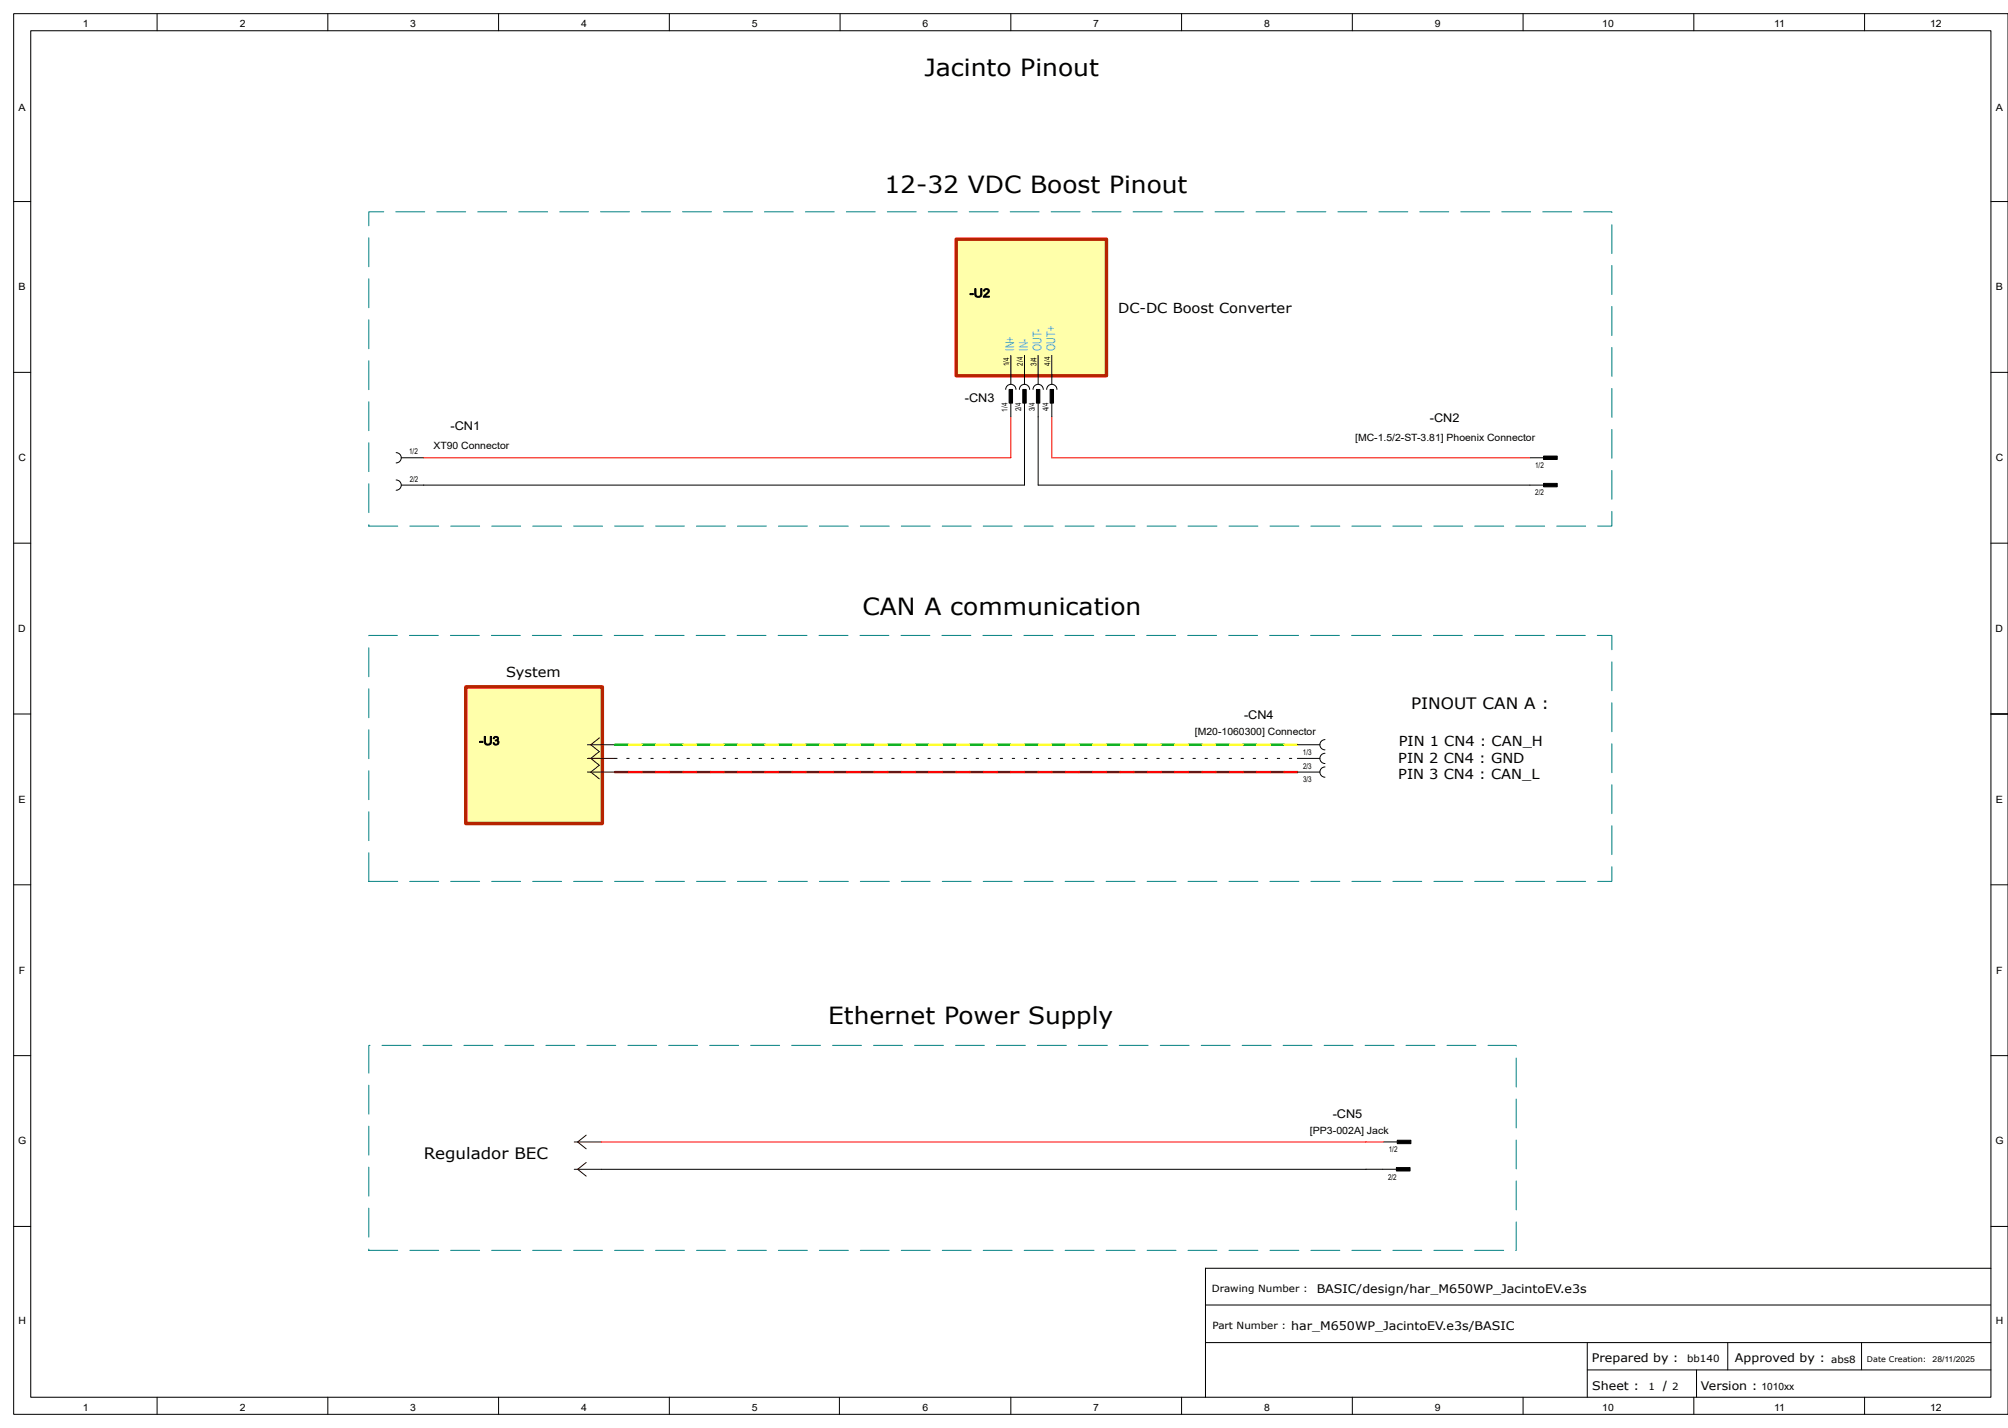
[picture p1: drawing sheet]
<svg xmlns="http://www.w3.org/2000/svg" width="588mm" height="418mm" viewBox="0 0 588 418" stroke-linecap="round" stroke-linejoin="round" font-family="sans-serif">
<g fill="none" stroke="#000" stroke-width=".29">
<path d="M4 4h584v410h-584zM46 4v5M96 4v5M146 4v5M196 4v5M246 4v5M296 4v5M346 4v5M396 4v5M446 4v5M496 4v5M546 4v5"/>
<path d="M4 59h5M583 59h5M4 109h5M583 109h5M4 159h5M583 159h5M4 209h5M583 209h5M4 259h5M583 259h5M4 309h5M583 309h5"/>
<path d="M4 359h5M583 359h5M464.8 393v16M505.9 393v8M545.1 393v7.9M46 409v5M96 409v5M146 409v5M196 409v5M245.8 409.1v5M296 409v5M346 409v5"/>
<path d="M396 409v5M446 409v5M464.8 401h118.2M496 409v5M496.8 401v8M546 409v5"/>
</g>
<path d="M9 9h574v400h-574zM583 371.2h-230v37.8M353 393h230M353.1 382h229.8" fill="none" stroke="#000" stroke-width=".3"/>
<path d="M108 62h364v92h-364zM108 186h364v72h-364zM108 306h336v60h-336z" fill="none" stroke="#008080" stroke-width=".29" stroke-dasharray="8.5 3.5"/>
<g fill="#ffa" stroke="#b62400" stroke-width="1">
<path d="M280 70h44v40h-44z" fill-rule="evenodd"/>
<path d="M136.4 201.1h40v40h-40z" fill-rule="evenodd"/>
</g>
<g fill="none" stroke="#000" stroke-width=".29">
<path d="M294.5 114a1.5 1.5 0 0 1 1.5-1.5 1.5 1.5 0 0 1 1.5 1.5M296 104v8.5M296 118v4M298.5 114a1.5 1.5 0 0 1 1.5-1.5 1.5 1.5 0 0 1 1.5 1.5M300 118v24h-182.5M300 104v8.5M302.5 114a1.5 1.5 0 0 1 1.5-1.5 1.5 1.5 0 0 1 1.5 1.5M304 118v24h148M304 104v8.5M306.5 114a1.5 1.5 0 0 1 1.5-1.5 1.5 1.5 0 0 1 1.5 1.5M308 104v8.5M308 118v4"/>
<path d="M116 132.5a1.5 1.5 0 0 1 1.5 1.5 1.5 1.5 0 0 1-1.5 1.5M117.5 134h6.6M448 134h4M116 140.5a1.5 1.5 0 0 1 1.5 1.5 1.5 1.5 0 0 1-1.5 1.5M379.9 218h6.6M388 216.5a1.5 1.5 0 0 0-1.5 1.5 1.5 1.5 0 0 0 1.5 1.5M379.9 222h6.6M379.9 226h6.6M388 220.5a1.5 1.5 0 0 0-1.5 1.5 1.5 1.5 0 0 0 1.5 1.5M388 224.5a1.5 1.5 0 0 0-1.5 1.5 1.5 1.5 0 0 0 1.5 1.5M405.2 334.3h4M400 342.3h.1"/>
<path d="M408.9 342.3h-232.7"/>
</g>
<g fill="none" stroke="#f00" stroke-width=".29">
<path d="M296 122v12h-172M308 122v12h140M184 226h4M184 225.9h4M184 226.1h4M184 226.2h4M184 225.8h4M192 226h4M192 225.9h4M192 226.1h4M192 226.2h4M192 225.8h4"/>
<path d="M200 226h4M200 225.9h4M200 226.1h4M200 226.2h4M200 225.8h4M208 226h4M208 225.9h4M208 226.1h4M208 226.2h4M208 225.8h4M216 226h4M216 225.9h4"/>
<path d="M216 226.1h4M216 226.2h4M216 225.8h4M224 226h4M224 225.9h4M224 226.1h4M224 226.2h4M224 225.8h4M232 226h4M232 225.9h4M232 226.1h4M232 226.2h4"/>
<path d="M232 225.8h4M240 226h4M240 225.9h4M240 226.1h4M240 226.2h4M240 225.8h4M248 226h4M248 225.9h4M248 226.1h4M248 226.2h4M248 225.8h4M256 226h4"/>
<path d="M256 225.9h4M256 226.1h4M256 226.2h4M256 225.8h4M264 226h4M264 225.9h4M264 226.1h4M264 226.2h4M264 225.8h4M272 226h4M272 225.9h4M272 226.1h4"/>
<path d="M272 226.2h4M272 225.8h4M280 226h4M280 225.9h4M280 226.1h4M280 226.2h4M280 225.8h4M288 226h4M288 225.9h4M288 226.1h4M288 226.2h4M288 225.8h4"/>
<path d="M296 226h4M296 225.9h4M296 226.1h4M296 226.2h4M296 225.8h4M304 226h4M304 225.9h4M304 226.1h4M304 226.2h4M304 225.8h4M312 226h4M312 225.9h4"/>
<path d="M312 226.1h4M312 226.2h4M312 225.8h4M320 226h4M320 225.9h4M320 226.1h4M320 226.2h4M320 225.8h4M328 226h4M328 225.9h4M328 226.1h4M328 226.2h4"/>
<path d="M328 225.8h4M336 226h4M336 225.9h4M336 226.1h4M336 226.2h4M336 225.8h4M344 226h4M344 225.9h4M344 226.1h4M344 226.2h4M344 225.8h4M352 226h4"/>
<path d="M352 225.9h4M352 226.1h4M352 226.2h4M352 225.8h4M360 226h4M360 225.9h4M360 226.1h4M360 226.2h4M360 225.8h4M368 226h4M368 225.9h4M368 226.1h4"/>
<path d="M368 226.2h4M368 225.8h4M376 226h4M376 225.9h4M376 226.1h4M376 226.2h4M376 225.8h4M400 334.3h.1M405.2 334.3h-229"/>
</g>
<g fill="#000" stroke="#000" stroke-width=".29">
<path d="M295.5 114h1v4h-1z" fill-rule="evenodd"/>
<path d="M299.5 114h1v4h-1z" fill-rule="evenodd"/>
<path d="M303.5 114h1v4h-1z" fill-rule="evenodd"/>
<path d="M307.5 114h1v4h-1z" fill-rule="evenodd"/>
<path d="M452 133.5h4v1h-4z" fill-rule="evenodd"/>
<path d="M452 141.5h4v1h-4z" fill-rule="evenodd"/>
<path d="M409.2 333.8h4v1h-4z" fill-rule="evenodd"/>
<path d="M408.9 341.8h4v1h-4z" fill-rule="evenodd"/>
</g>
<path d="M172 218h8M175.5 216l-2.5 2 2.5 2-2.5 2 2.5 2-2.5 2 2.5 2M172 222h8M172 226h8M168.2 334.3h8M171.7 332.3l-2.5 2 2.5 2M168.2 342.3h8M171.7 340.3l-2.5 2 2.5 2" fill="none" stroke="#240000" stroke-width=".29"/>
<g fill="none" stroke="#00b600" stroke-width=".29">
<path d="M180 218h4M180 217.9h4M180 218.1h4M180 218.2h4M180 217.8h4M188 218h4M188 217.9h4M188 218.1h4M188 218.2h4M188 217.8h4M196 218h4M196 217.9h4"/>
<path d="M196 218.1h4M196 218.2h4M196 217.8h4M204 218h4M204 217.9h4M204 218.1h4M204 218.2h4M204 217.8h4M212 218h4M212 217.9h4M212 218.1h4M212 218.2h4"/>
<path d="M212 217.8h4M220 218h4M220 217.9h4M220 218.1h4M220 218.2h4M220 217.8h4M228 218h4M228 217.9h4M228 218.1h4M228 218.2h4M228 217.8h4M236 218h4"/>
<path d="M236 217.9h4M236 218.1h4M236 218.2h4M236 217.8h4M244 218h4M244 217.9h4M244 218.1h4M244 218.2h4M244 217.8h4M252 218h4M252 217.9h4M252 218.1h4"/>
<path d="M252 218.2h4M252 217.8h4M260 218h4M260 217.9h4M260 218.1h4M260 218.2h4M260 217.8h4M268 218h4M268 217.9h4M268 218.1h4M268 218.2h4M268 217.8h4"/>
<path d="M276 218h4M276 217.9h4M276 218.1h4M276 218.2h4M276 217.8h4M284 218h4M284 217.9h4M284 218.1h4M284 218.2h4M284 217.8h4M292 218h4M292 217.9h4"/>
<path d="M292 218.1h4M292 218.2h4M292 217.8h4M300 218h4M300 217.9h4M300 218.1h4M300 218.2h4M300 217.8h4M308 218h4M308 217.9h4M308 218.1h4M308 218.2h4"/>
<path d="M308 217.8h4M316 218h4M316 217.9h4M316 218.1h4M316 218.2h4M316 217.8h4M324 218h4M324 217.9h4M324 218.1h4M324 218.2h4M324 217.8h4M332 218h4"/>
<path d="M332 217.9h4M332 218.1h4M332 218.2h4M332 217.8h4M340 218h4M340 217.9h4M340 218.1h4M340 218.2h4M340 217.8h4M348 218h4M348 217.9h4M348 218.1h4"/>
<path d="M348 218.2h4M348 217.8h4M356 218h4M356 217.9h4M356 218.1h4M356 218.2h4M356 217.8h4M364 218h4M364 217.9h4M364 218.1h4M364 218.2h4M364 217.8h4"/>
<path d="M372 218h4M372 217.9h4M372 218.1h4M372 218.2h4M372 217.8h4"/>
</g>
<g fill="none" stroke="#ff0" stroke-width=".29">
<path d="M184 218h4M184 217.9h4M184 218.1h4M184 218.2h4M184 217.8h4M192 218h4M192 217.9h4M192 218.1h4M192 218.2h4M192 217.8h4M200 218h4M200 217.9h4"/>
<path d="M200 218.1h4M200 218.2h4M200 217.8h4M208 218h4M208 217.9h4M208 218.1h4M208 218.2h4M208 217.8h4M216 218h4M216 217.9h4M216 218.1h4M216 218.2h4"/>
<path d="M216 217.8h4M224 218h4M224 217.9h4M224 218.1h4M224 218.2h4M224 217.8h4M232 218h4M232 217.9h4M232 218.1h4M232 218.2h4M232 217.8h4M240 218h4"/>
<path d="M240 217.9h4M240 218.1h4M240 218.2h4M240 217.8h4M248 218h4M248 217.9h4M248 218.1h4M248 218.2h4M248 217.8h4M256 218h4M256 217.9h4M256 218.1h4"/>
<path d="M256 218.2h4M256 217.8h4M264 218h4M264 217.9h4M264 218.1h4M264 218.2h4M264 217.8h4M272 218h4M272 217.9h4M272 218.1h4M272 218.2h4M272 217.8h4"/>
<path d="M280 218h4M280 217.9h4M280 218.1h4M280 218.2h4M280 217.8h4M288 218h4M288 217.9h4M288 218.1h4M288 218.2h4M288 217.8h4M296 218h4M296 217.9h4"/>
<path d="M296 218.1h4M296 218.2h4M296 217.8h4M304 218h4M304 217.9h4M304 218.1h4M304 218.2h4M304 217.8h4M312 218h4M312 217.9h4M312 218.1h4M312 218.2h4"/>
<path d="M312 217.8h4M320 218h4M320 217.9h4M320 218.1h4M320 218.2h4M320 217.8h4M328 218h4M328 217.9h4M328 218.1h4M328 218.2h4M328 217.8h4M336 218h4"/>
<path d="M336 217.9h4M336 218.1h4M336 218.2h4M336 217.8h4M344 218h4M344 217.9h4M344 218.1h4M344 218.2h4M344 217.8h4M352 218h4M352 217.9h4M352 218.1h4"/>
<path d="M352 218.2h4M352 217.8h4M360 218h4M360 217.9h4M360 218.1h4M360 218.2h4M360 217.8h4M368 218h4M368 217.9h4M368 218.1h4M368 218.2h4M368 217.8h4"/>
<path d="M376 218h4M376 217.9h4M376 218.1h4M376 218.2h4M376 217.8h4"/>
</g>
<path d="M180 222h200" fill="none" stroke="#000" stroke-width=".29" stroke-dasharray=".7 2.8"/>
<g fill="none" stroke="#800000" stroke-width=".29">
<path d="M180 226h4M180 225.9h4M180 226.1h4M180 226.2h4M180 225.8h4M188 226h4M188 225.9h4M188 226.1h4M188 226.2h4M188 225.8h4M196 226h4M196 225.9h4"/>
<path d="M196 226.1h4M196 226.2h4M196 225.8h4M204 226h4M204 225.9h4M204 226.1h4M204 226.2h4M204 225.8h4M212 226h4M212 225.9h4M212 226.1h4M212 226.2h4"/>
<path d="M212 225.8h4M220 226h4M220 225.9h4M220 226.1h4M220 226.2h4M220 225.8h4M228 226h4M228 225.9h4M228 226.1h4M228 226.2h4M228 225.8h4M236 226h4"/>
<path d="M236 225.9h4M236 226.1h4M236 226.2h4M236 225.8h4M244 226h4M244 225.9h4M244 226.1h4M244 226.2h4M244 225.8h4M252 226h4M252 225.9h4M252 226.1h4"/>
<path d="M252 226.2h4M252 225.8h4M260 226h4M260 225.9h4M260 226.1h4M260 226.2h4M260 225.8h4M268 226h4M268 225.9h4M268 226.1h4M268 226.2h4M268 225.8h4"/>
<path d="M276 226h4M276 225.9h4M276 226.1h4M276 226.2h4M276 225.8h4M284 226h4M284 225.9h4M284 226.1h4M284 226.2h4M284 225.8h4M292 226h4M292 225.9h4"/>
<path d="M292 226.1h4M292 226.2h4M292 225.8h4M300 226h4M300 225.9h4M300 226.1h4M300 226.2h4M300 225.8h4M308 226h4M308 225.9h4M308 226.1h4M308 226.2h4"/>
<path d="M308 225.8h4M316 226h4M316 225.9h4M316 226.1h4M316 226.2h4M316 225.8h4M324 226h4M324 225.9h4M324 226.1h4M324 226.2h4M324 225.8h4M332 226h4"/>
<path d="M332 225.9h4M332 226.1h4M332 226.2h4M332 225.8h4M340 226h4M340 225.9h4M340 226.1h4M340 226.2h4M340 225.8h4M348 226h4M348 225.9h4M348 226.1h4"/>
<path d="M348 226.2h4M348 225.8h4M356 226h4M356 225.9h4M356 226.1h4M356 226.2h4M356 225.8h4M364 226h4M364 225.9h4M364 226.1h4M364 226.2h4M364 225.8h4"/>
<path d="M372 226h4M372 225.9h4M372 226.1h4M372 226.2h4M372 225.8h4"/>
</g>
<g font-size="6.9">
<text x="270.7" y="22.4">Jacinto Pinout</text>
<text x="259" y="56.5">12-32 VDC Boost Pinout</text>
<text x="252.5" y="179.9">CAN A communication</text>
<text x="242.5" y="299.7">Ethernet Power Supply</text>
</g>
<g font-size="4.6">
<text x="413.2" y="207.7">PINOUT CAN A :</text>
<text x="124.1" y="339.2">Regulador BEC</text>
</g>
<text font-size="4.1" x="486.9" y="407.3">/</text>
<g font-size="4">
<text x="327.4" y="91.6">DC-DC Boost Converter</text>
<text x="148.2" y="198.2">System</text>
<text x="409.6" y="218.2">PIN 1 CN4 : CAN_H</text>
<text x="409.4" y="223.2">PIN 2 CN4 : GND</text>
<text x="409.4" y="228">PIN 3 CN4 : CAN_L</text>
</g>
<g font-size="3.5">
<text x="283.9" y="87">-U2</text>
<text x="282.5" y="117.8">-CN3</text>
<text x="131.9" y="126">-CN1</text>
<text x="418.7" y="123.4">-CN2</text>
<text x="364.3" y="210.5">-CN4</text>
<text x="140.3" y="218.1">-U3</text>
<text x="390.2" y="327.4">-CN5</text>
<text x="385.6" y="378.3">BASIC/design/har_M650WP_JacintoEV.e3s</text>
<text x="378.1" y="389.3">har_M650WP_JacintoEV.e3s/BASIC</text>
<text x="466.2" y="398.7">Prepared by :</text>
<text x="508.1" y="398.8">Approved by :</text>
<text x="466.3" y="406.8">Sheet :</text>
<text x="498.1" y="406.9">Version :</text>
</g>
<g font-size="3.5" fill="#4891ff">
<text x="297" y="102.7" transform="rotate(-90 297 102.7)">IN+</text>
<text x="301" y="102.7" transform="rotate(-90 301 102.7)">IN-</text>
<text x="305" y="102.7" transform="rotate(-90 305 102.7)">OUT-</text>
<text x="309" y="102.7" transform="rotate(-90 309 102.7)">OUT+</text>
</g>
<g font-size="2.9">
<text x="24.3" y="8">1</text>
<text x="70.2" y="8">2</text>
<text x="120.2" y="8">3</text>
<text x="170.2" y="8">4</text>
<text x="220.1" y="8">5</text>
<text x="270.2" y="8">6</text>
<text x="320.2" y="8">7</text>
<text x="370.1" y="8">8</text>
<text x="420.2" y="8">9</text>
<text x="469.2" y="8">10</text>
<text x="519.5" y="8">11</text>
<text x="565.2" y="8">12</text>
<text x="5.4" y="32.5">A</text>
<text x="584.5" y="32.5">A</text>
<text x="5.4" y="85">B</text>
<text x="584.4" y="85">B</text>
<text x="126.9" y="131.4">XT90 Connector</text>
<text x="396.8" y="129">[MC-1.5/2-ST-3.81] Phoenix Connector</text>
<text x="5.4" y="135">C</text>
<text x="584.4" y="135">C</text>
<text x="5.4" y="185">D</text>
<text x="584.4" y="185">D</text>
<text x="349.9" y="215">[M20-1060300] Connector</text>
<text x="5.4" y="235">E</text>
<text x="584.4" y="235">E</text>
<text x="5.5" y="285">F</text>
<text x="584.5" y="285">F</text>
<text x="5.3" y="335">G</text>
<text x="383.6" y="331.8">[PP3-002A] Jack</text>
<text x="584.3" y="335">G</text>
<text x="354.9" y="378.1">Drawing Number :</text>
<text x="5.4" y="387.5">H</text>
<text x="355" y="389.1">Part Number :</text>
<text x="584.4" y="387.5">H</text>
<text x="494" y="398.6">bb140</text>
<text x="536.2" y="398.9">abs8</text>
<text x="482.7" y="406.9">1</text>
<text x="489.6" y="407">2</text>
<text x="515.8" y="407">1010xx</text>
<text x="24.3" y="413">1</text>
<text x="70.2" y="413">2</text>
<text x="120.2" y="413">3</text>
<text x="170.2" y="413">4</text>
<text x="220.1" y="413">5</text>
<text x="270.2" y="413">6</text>
<text x="320.2" y="413">7</text>
<text x="370.1" y="413">8</text>
<text x="420.2" y="413">9</text>
<text x="469.2" y="413">10</text>
<text x="519.5" y="413">11</text>
<text x="565.2" y="413">12</text>
</g>
<g font-size="2.3">
<text x="295.5" y="107.2" transform="rotate(-90 295.5 107.2)">1/4</text>
<text x="299.5" y="107" transform="rotate(-90 299.5 107)">2/4</text>
<text x="303.5" y="107.1" transform="rotate(-90 303.5 107.1)">3/4</text>
<text x="307.5" y="107" transform="rotate(-90 307.5 107)">4/4</text>
<text x="295" y="120.5" transform="rotate(-90 295 120.5)">1/4</text>
<text x="299" y="120.4" transform="rotate(-90 299 120.4)">2/4</text>
<text x="303" y="120.4" transform="rotate(-90 303 120.4)">3/4</text>
<text x="307" y="120.4" transform="rotate(-90 307 120.4)">4/4</text>
<text x="119.8" y="133">1/2</text>
<text x="449.5" y="137">1/2</text>
<text x="120" y="141">2/2</text>
<text x="449.6" y="145">2/2</text>
<text x="381.5" y="221">1/3</text>
<text x="381.6" y="225">2/3</text>
<text x="381.6" y="229">3/3</text>
<text x="406.7" y="337.3">1/2</text>
<text x="406.5" y="345.3">2/2</text>
<text x="546.7" y="398.5">Date Creation:</text>
<text x="565.9" y="398.6">28/11/2025</text>
</g>
</svg>
